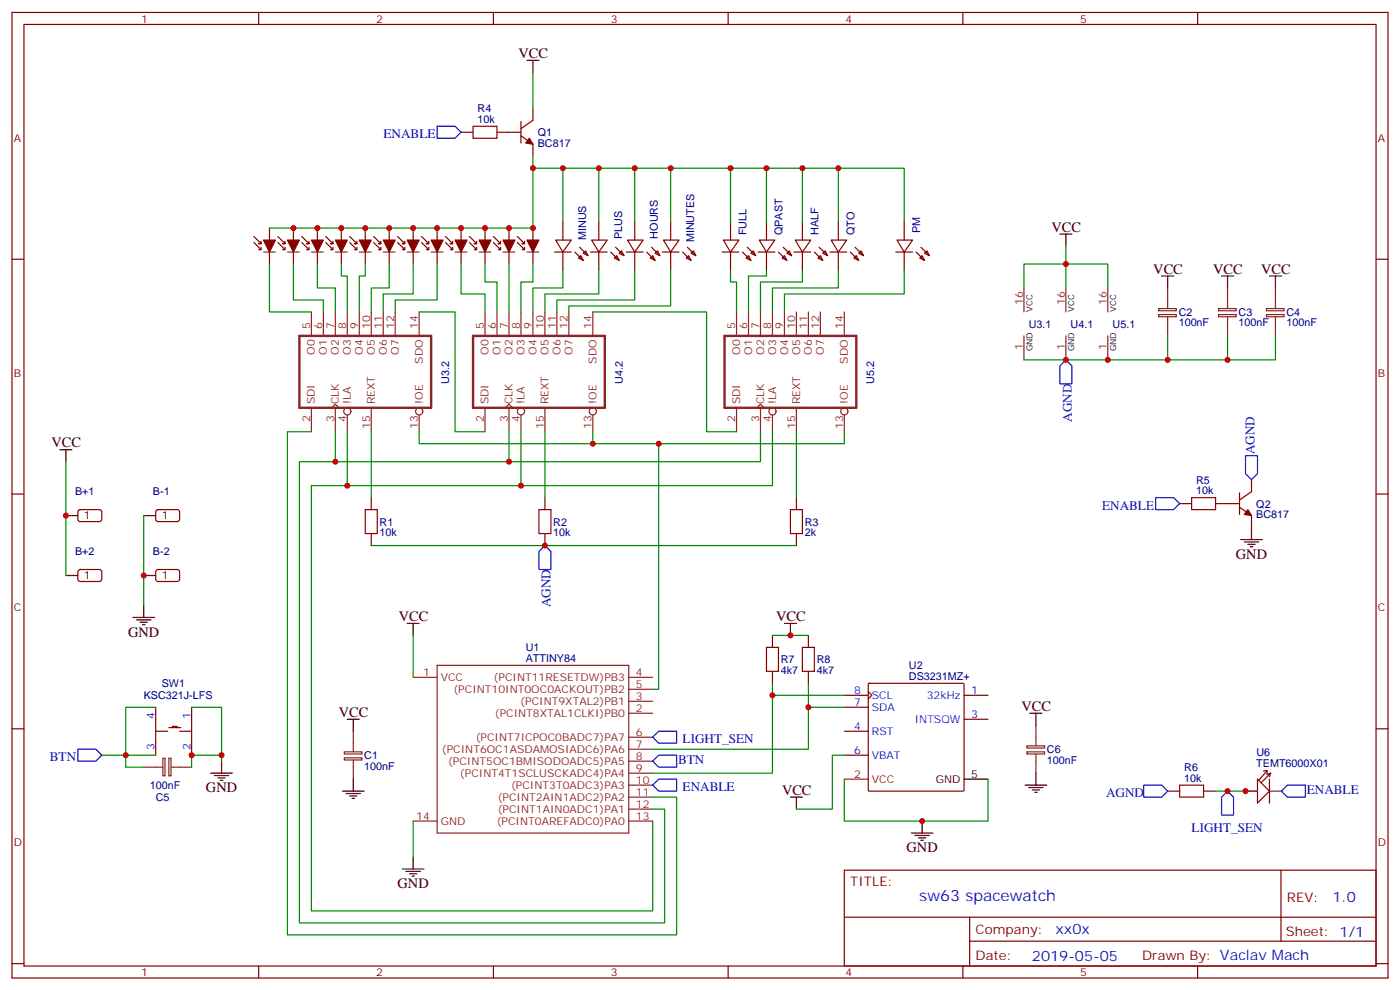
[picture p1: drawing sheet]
<svg xmlns="http://www.w3.org/2000/svg" width="412mm" height="292mm" viewBox="0 0 412 292" stroke-linecap="round" stroke-linejoin="round" font-family="sans-serif">
<g fill="none" stroke="#870000" stroke-width=".35">
<path d="M3.5 3.7h405.4v284.3h-405.4zM7.1 7.2h398.2v277.3h-398.2zM76.2 3.7v3.5M145.3 3.7v3.5M214.5 3.7v3.5M283.6 3.7v3.5M352.8 3.7v3.5M135.8 38.9h3.5M146.4 38.9h7.1M153.5 35.8v6.3M157 31.9v3.5l-3.5 2.5M153.5 40l3.5 2.5v3.5"/>
<path d="M3.5 76.3h3.6M163.3 74.2h5M163.7 70.7h4.6l-2.5 3.5zM165.8 65.4v5.3M165.8 74.2v5.3M169.3 74.2l2.5 2.5M170.7 72.8l2.5 2.5M171.1 75.3l.7 1.4-1.4-.7zM171.8 74.6l.7-.7 .7 1.4zM173.9 74.2h5M174.3 70.7h4.6l-2.5 3.5zM176.4 65.4v5.3"/>
<path d="M176.4 74.2v5.3M179.9 74.2l2.5 2.5M181.3 72.8l2.5 2.5M181.7 75.3l.7 1.4-1.4-.7zM182.4 74.6l.7-.7 .7 1.4zM184.5 74.2h4.9M184.9 70.7h4.5l-2.4 3.5zM187 65.4v5.3M187 74.2v5.3M190.5 74.2l2.5 2.5M191.6 76l.7-.7 .7 1.4zM191.9 72.8l2.5 2.5"/>
<path d="M193 74.6l.7-.7 .7 1.4zM195.1 74.2h4.9M195.4 70.7h4.6l-2.4 3.5zM197.6 65.4v5.3M197.6 74.2v5.3M201.1 74.2l2.5 2.5M202.5 72.8l2.5 2.5M202.8 75.3l.8 1.4-1.5-.7zM203.6 74.6l.7-.7 .7 1.4zM212.7 74.2h5M213.1 70.7h4.6l-2.5 3.5zM215.2 65.4v5.3"/>
<path d="M215.2 74.2v5.3M218.7 74.2l2.5 2.5M220.1 72.8l2.5 2.5M220.5 75.3l.7 1.4-1.4-.7zM221.2 74.6l.7-.7 .7 1.4zM223.3 74.2h4.9M223.7 70.7h4.5l-2.4 3.5zM225.8 65.4v5.3M225.8 74.2v5.3M229.3 74.2l2.5 2.5M230.4 76l.7-.7 .7 1.4zM230.7 72.8l2.5 2.5"/>
<path d="M231.8 74.6l.7-.7 .7 1.4zM233.9 74.2h4.9M234.2 70.7h4.6l-2.4 3.5zM236.4 65.4v5.3M236.4 74.2v5.3M239.9 74.2l2.5 2.5M241.3 72.8l2.5 2.5M241.7 75.3l.7 1.4-1.5-.7zM242.4 74.6l.7-.7 .7 1.4zM244.5 74.2h4.9M244.8 70.7h4.6l-2.5 3.5zM246.9 65.4v5.3"/>
<path d="M246.9 74.2v5.3M250.5 74.2l2.4 2.5M251.9 72.8l2.5 2.5M252.2 75.3l.7 1.4-1.4-.7zM252.9 74.6l.7-.7 .8 1.4zM263.9 74.2h4.9M264.2 70.7h4.6l-2.5 3.5zM266.3 65.4v5.3M266.3 74.2v5.3M269.9 74.2l2.4 2.5M270.9 76l.7-.7 .7 1.4zM271.3 72.8l2.5 2.5"/>
<path d="M272.3 74.6l.7-.7 .8 1.4zM405.3 76.3h3.6M3.5 145.5h3.6M23.2 150.3l.4-.2h6l.4 .7-.1 2.4-.6 .4-5.9-.1-.5-.6v-2.1zM46.1 150.3l.5-.2h5.9l.4 .7v2.4l-.7 .4-5.9-.1-.4-.6v-2.1zM109.4 146.5v3.6M109.4 157.1v3.6M160.5 146.5v3.6M160.5 157.1v3.6M234.6 146.5v3.6M234.6 157.1v3.6M347.5 148.3h3.5"/>
<path d="M358.1 148.3h7M365.1 149.4l3.6 2.4v3.6M365.1 145.1v6.4M368.7 141.3v3.5l-3.6 2.4M405.3 145.5h3.6M23.2 167.9l.4-.2 6 .1 .4 .6-.1 2.4-.6 .4h-5.9l-.5-.7v-2.1zM46.1 167.9l.5-.2 5.9 .1 .4 .6v2.4l-.7 .4h-5.9l-.4-.7v-2.1zM227.5 187.1v3.5M227.5 197.7v3.5M238.1 187.1v3.5M238.1 197.7v3.5M3.5 214.6h3.6"/>
<path d="M45.9 215.3h3.5M45.9 208.3v14.1M49.7 214.3h3.6M50.8 214.3v-.4h1.4v.4M52.9 215.3h3.5M56.4 208.3v14.1M248.7 215.3h7.1M248.7 204.8h7.1M248.7 208.3h7.1M255.8 203.7l1 1.1-1 1M255.8 201.4l.3-.2h27.5l.3 .2 .1 31.2-.2 .3-27.7 .1-.3-.2zM284 204.8h7"/>
<path d="M284 211.8h7M405.3 214.6h3.6M248.7 222.4h7.1M344 233h3.5M354.5 233h3.6M370.4 229.4l3.5 3.6-3.5 3.5zM372.2 227h1M373.2 227l-2.4 2.8M373.2 227v1l1.1-.3M373.9 229.4v7.1M374.3 227.7l-2.8 2.8M374.3 227.7l-.4 1"/>
<path d="M248.7 256.3h156.6v28.2h-156.6zM377.3 256.3v20.9M248.7 270.1h156.5M285.6 277.2h119.6M285.6 270.1v14.1M3.5 283.8h3.6M76.2 284.5v3.5M145.3 284.5v3.5M214.5 284.5v3.5M283.6 284.5v3.5M352.8 284.5v3.5M405.3 283.8h3.6"/>
</g>
<g fill="#870000" stroke="#870000" stroke-width=".35">
<path d="M155.9 40.7l1.1 1.8-2.1-.4z"/>
<path d="M367.6 150.1l1.1 1.7-2.2-.3z"/>
</g>
<g fill="none" stroke="#8c2424" stroke-width=".35">
<path d="M91.7 91.9v7M95.2 91.9v7M98.8 91.9v7M102.3 91.9v7M105.8 91.9v7M109.4 91.9v7M112.9 91.9v7M116.4 91.9v7M123.5 91.9v7M142.9 91.9v7M146.4 91.9v7M149.9 91.9v7"/>
<path d="M153.5 91.9v7M157 91.9v7M160.5 91.9v7M164 91.9v7M167.6 91.9v7M174.6 91.9v7M217 91.9v7M220.5 91.9v7M224 91.9v7M227.5 91.9v7M231.1 91.9v7M234.6 91.9v7"/>
<path d="M238.1 91.9v7M241.7 91.9v7M248.7 91.9v7M301.6 84.8v7.1M301.6 98.9v7.1M314 84.8v7.1M314 98.9v7.1M326.3 84.8v7.1M326.3 98.9v7.1M341.3 90.9h5.2v.6h-5.2zM341.3 92.6h5.2v.7h-5.2zM344 84.8v6"/>
<path d="M344 93.3v5.6M359 90.9h5.1v.6h-5.1zM359 92.6h5.1v.7h-5.1zM361.6 84.8v6M361.6 93.3v5.6M373.1 90.9h5.1v.6h-5.1zM373.1 92.6h5.1v.7h-5.1zM375.7 84.8v6M375.7 93.3v5.6M91.7 120.1v7M97.7 120.1l1.1-1.1 1 1.1M98.8 120.1v7"/>
<path d="M102.3 122.2v4.9M109.4 120.1v7M123.5 122.2v4.9M142.9 120.1v7M148.9 120.1l1-1.1 1.1 1.1M149.9 120.1v7M153.5 122.2v4.9M160.5 120.1v7M174.6 122.2v4.9M217 120.1v7M223 120.1l1-1.1 1.1 1.1M224 120.1v7"/>
<path d="M227.5 122.2v4.9M234.6 120.1v7M248.7 122.2v4.9M121.7 199.5h7.1M128.8 195.9h56.4v49.4h-56.4zM185.2 199.5h7.1M104.1 215.3v6M185.2 217.1h7.1M185.2 210h7.1M185.2 206.5h7.1M185.2 203h7.1M302.5 219.6h5.2v.7h-5.2z"/>
<path d="M305.2 213.6v6M42.3 225.9h5.7M48 223.3h.6v5.2h-.6zM49.7 223.3h.7v5.2h-.7zM50.4 225.9h6M101.4 221.4h5.2v.6h-5.2zM101.4 223.2h5.2v.6h-5.2zM104.1 223.8v5.6M185.2 231.2h7.1M185.2 234.7h7.1M185.2 238.3h7.1M185.2 227.7h7.1"/>
<path d="M185.2 224.2h7.1M185.2 220.6h7.1M302.5 221.4h5.2v.6h-5.2zM305.2 222v5.7M366.9 233h3.5M373.9 233h3.6M121.7 241.8h7.1M185.2 241.8h7.1"/>
<circle cx="102.3" cy="121.1" r="1.06"/>
<circle cx="123.5" cy="121.1" r="1.06"/>
<circle cx="153.5" cy="121.1" r="1.06"/>
<circle cx="174.6" cy="121.1" r="1.06"/>
<circle cx="227.5" cy="121.1" r="1.06"/>
<circle cx="248.7" cy="121.1" r="1.06"/>
</g>
<path d="M77.6 74.2h3.5M84.7 74.2h3.5M91.7 74.2h3.5M98.8 74.2h3.5M105.8 74.2h3.6M112.9 74.2h3.5M119.9 74.2h3.6M127 74.2h3.5M134.1 74.2h3.5M141.1 74.2h3.5M148.2 74.2h3.5M155.2 74.2h3.5" fill="none" stroke="#850000" stroke-width=".29"/>
<g fill="none" stroke="#850000" stroke-width=".35">
<path d="M74.8 71.4l2.1 2.1h-.7M74.8 69.6l2.1 2.2h-.7h.7v-.8M76.9 72.8v.7M79.4 67.2v3.5M79.4 74.2v3.6M81.8 71.4l2.2 2.1h-.7M81.8 69.6l2.2 2.2h-.7h.7v-.8M84 72.8v.7M86.4 67.2v3.5M86.4 74.2v3.6M88.9 71.4l2.1 2.1h-.7M88.9 69.6l2.1 2.2h-.7h.7v-.8"/>
<path d="M91 72.8v.7M93.5 67.2v3.5M93.5 74.2v3.6M96 71.4l2.1 2.1h-.7M96 69.6l2.1 2.2h-.7h.7v-.8M98.1 72.8v.7M100.5 67.2v3.5M100.5 74.2v3.6M103 71.4l2.1 2.1h-.7M103 69.6l2.1 2.2h-.7h.7v-.8M105.1 72.8v.7M107.6 67.2v3.5"/>
<path d="M107.6 74.2v3.6M110.1 71.4l2.1 2.1h-.7M110.1 69.6l2.1 2.2h-.7h.7v-.8M112.2 72.8v.7M114.7 67.2v3.5M114.7 74.2v3.6M117.1 71.4l2.1 2.1h-.7M117.1 69.6l2.1 2.2h-.7h.7v-.8M119.2 72.8v.7M121.7 67.2v3.5M121.7 74.2v3.6M124.2 71.4l2.1 2.1h-.7"/>
<path d="M124.2 69.6l2.1 2.2h-.7h.7v-.8M126.3 72.8v.7M128.8 67.2v3.5M128.8 74.2v3.6M131.2 71.4l2.1 2.1h-.7M131.2 69.6l2.1 2.2h-.7h.7v-.8M133.3 72.8v.7M135.8 67.2v3.5M135.8 74.2v3.6M138.3 71.4l2.1 2.1h-.7M138.3 69.6l2.1 2.2h-.7h.7v-.8M140.4 72.8v.7"/>
<path d="M142.9 67.2v3.5M142.9 74.2v3.6M145.3 71.4l2.2 2.1h-.7M145.3 69.6l2.2 2.2h-.7h.7v-.8M147.5 72.8v.7M149.9 67.2v3.5M149.9 74.2v3.6M152.4 71.4l2.1 2.1h-.7M152.4 69.6l2.1 2.2h-.7h.7v-.8M154.5 72.8v.7M157 67.2v3.5M157 74.2v3.6"/>
</g>
<g fill="#850000" stroke="#850000" stroke-width=".35">
<path d="M77.6 70.7h3.5l-1.7 3.5z"/>
<path d="M84.7 70.7h3.5l-1.8 3.5z"/>
<path d="M91.7 70.7h3.5l-1.7 3.5z"/>
<path d="M98.8 70.7h3.5l-1.8 3.5z"/>
<path d="M105.8 70.7h3.6l-1.8 3.5z"/>
<path d="M112.9 70.7h3.5l-1.7 3.5z"/>
<path d="M119.9 70.7h3.6l-1.8 3.5z"/>
<path d="M127 70.7h3.5l-1.7 3.5z"/>
<path d="M134.1 70.7h3.5l-1.8 3.5z"/>
<path d="M141.1 70.7h3.5l-1.7 3.5z"/>
<path d="M148.2 70.7h3.5l-1.8 3.5z"/>
<path d="M155.2 70.7h3.5l-1.7 3.5z"/>
</g>
<path d="M88.2 98.9h38.8v21.2h-38.8zM139.3 98.9h38.9v21.2h-38.9zM213.4 98.9h38.8v21.2h-38.8z" fill="none" stroke="#8c2424" stroke-width=".71"/>
<path d="M139.3 37.2h7.1v3.5h-7.1zM107.6 150.1h3.5v7h-3.5zM158.7 150.1h3.6v7h-3.6zM232.8 150.1h3.6v7h-3.6zM351 146.5h7.1v3.6h-7.1zM225.8 190.6h3.5v7.1h-3.5zM236.4 190.6h3.5v7.1h-3.5zM347.5 231.2h7v3.5h-7z" fill="none" stroke="#a10000" stroke-width=".35"/>
<g fill="none" stroke="#000" stroke-width=".35">
<path d="M155.2 17.8h3.5M157 17.8v3.5M312.2 68.9h3.5M314 68.9v3.6M342.2 81.3h3.5M344 81.3v3.5M359.8 81.3h3.6M361.6 81.3v3.5M373.9 81.3h3.6M375.7 81.3v3.5M17.6 132.4h3.6M19.4 132.4v3.6"/>
<path d="M19.4 151.8h3.5M42.3 151.8h3.6M365.5 158.9h6.3M366.5 159.6h4.3M368.7 155.4v3.5M19.4 169.5h3.5M42.3 169.5h3.6M42.3 178.3v3.5M367.6 160.3h2.1M368.3 161h.7M39.2 181.8h6.3M40.2 182.5h4.2"/>
<path d="M41.3 183.2h2.1M42 183.9h.7M119.9 183.6h3.6M121.7 183.6v3.5M231.1 183.6h3.5M232.8 183.6v3.5M102.3 211.8h3.5M104.1 211.8v3.5M303.4 210h3.5M305.2 210v3.6M62.1 227.7h6.3M63.1 228.4h4.3"/>
<path d="M64.2 229.1h2.1M64.9 229.8h.7M65.3 224.2v3.5M100.9 233h6.3M102 233.7h4.2M103 234.4h2.1M103.7 235.1h.7M104.1 229.4v3.6M232.8 234.7h3.6M234.6 234.7v3.6M284 229.4h7M302 231.2h6.3"/>
<path d="M303 231.9h4.3M304.1 232.6h2.1M304.8 233.3h.7M305.2 227.7v3.5M118.5 255.9h6.4M119.6 256.6h4.2M120.6 257.3h2.2M121.4 258h.7M121.7 252.4v3.5M268.5 245.3h6.3M269.5 246h4.3M270.6 246.7h2.1"/>
<path d="M271.3 247.4h.7M271.6 241.8v3.5"/>
</g>
<path d="M248.7 229.4h7.1" fill="none" stroke="#f00" stroke-width=".35"/>
<path d="M128.8 37.2h5.3l1.7 1.7-1.7 1.8h-5.3zM314 106l1.7 1.7v5.3h-3.5v-5.3zM366.9 134.2h3.5v5.3l-1.7 1.8-1.8-1.8zM340.4 146.5h5.3l1.8 1.8-1.8 1.8h-5.3zM158.7 162.4l1.8-1.7 1.8 1.7v5.3h-3.6zM192.3 217.1l1.7-1.8h5.3v3.6h-5.3zM22.9 220.6h5.3l1.8 1.8-1.8 1.8h-5.3zM192.3 231.2l1.7-1.8h5.3v3.6h-5.3zM192.3 224.2l1.7-1.8h5.3v3.5h-5.3zM336.9 231.2h5.3l1.8 1.8-1.8 1.7h-5.3zM361.6 233l1.8 1.7v5.3h-3.6v-5.3zM377.5 233l1.7-1.8h5.3v3.5h-5.3z" fill="none" stroke="#00f" stroke-width=".35"/>
<g fill="none" stroke="#008700" stroke-width=".35">
<path d="M157 21.3v10.6M157 46v21.2h-77.6M157 49.5h8.8v15.9M165.8 49.5h10.6v15.9M176.4 49.5h10.6v15.9M187 49.5h10.6v15.9M197.6 49.5h17.6v15.9M215.2 49.5h10.6v15.9M225.8 49.5h10.6v15.9M236.4 49.5h10.5v15.9M246.9 49.5h19.4v15.9M79.4 77.8v14.1h12.3"/>
<path d="M86.4 77.8v10.5h8.8v3.6M93.5 77.8v7h5.3v7.1M100.5 77.8v3.5h1.8v10.6M107.6 77.8v3.5h-1.8v10.6M114.7 77.8v7h-5.3v7.1M121.7 77.8v8.8h-8.8v5.3M128.8 77.8v10.5h-12.4v3.6M135.8 77.8v8.8h7.1v5.3M142.9 77.8v5.2h3.5v8.9M149.9 77.8v14.1M157 77.8v5.2h-3.5v8.9M165.8 79.5v5.3h-8.8v7.1"/>
<path d="M176.4 79.5v7.1h-15.9v5.3M187 79.5v8.8h-23v3.6M197.6 79.5v10.6h-30v1.8M215.2 79.5v3.5h1.8v8.9M225.8 79.5v1.8h-5.3v10.6M236.4 79.5v3.5h-12.4v8.9M246.9 79.5v5.3h-19.4v7.1M266.3 79.5v7.1h-35.2v5.3M314 72.5v12.3M123.5 91.9h10.6v35.2h8.8M174.6 91.9h33.5v35.2h8.9M301.6 84.8v-7h24.7v7"/>
<path d="M344 98.9v7.1M361.6 98.9v7.1M375.7 98.9v7.1h-74.1M19.4 136v33.5M91.7 127.1h-7v148.2h114.6v-40.6h-7M98.8 127.1v8.9h51.1v-8.9M98.8 136h-10.6v135.8h107.6v-33.5h-3.5M102.3 127.1v15.9h-10.6v125.3h100.6v-26.5M109.4 127.1v19.4M123.5 127.1v3.6h51.1M153.5 127.1v15.9h-51.2M160.5 127.1v19.4"/>
<path d="M174.6 127.1v3.6h19.4M224 127.1v8.9h-74.1M227.5 127.1v15.9h-74M234.6 127.1v19.4M248.7 127.1v3.6h-54.7v72.3h-1.7M42.3 151.8v26.5M109.4 160.7h125.2M121.7 187.1v12.4M227.5 187.1h10.6M45.9 208.3h-8.9v17.6h5.3M56.4 208.3h8.9v14.1M227.5 201.2v3.6"/>
<path d="M238.1 201.2v7.1M248.7 208.3h-10.6v12.3h-45.8M248.7 204.8h-21.2v22.9h-35.2M30 222.4h15.9M65.3 224.2v-1.8h-8.9v3.5M248.7 229.4v12.4h42.3v-12.4M248.7 222.4h-3.5v15.9h-10.6M358.1 233h8.8M121.7 241.8v10.6"/>
</g>
<g fill="#c00">
<circle cx="232.8" cy="187.1" r=".88"/>
<circle cx="238.1" cy="208.3" r=".88"/>
<circle cx="361.6" cy="233" r=".88"/>
<circle cx="194" cy="130.7" r=".88"/>
<circle cx="37" cy="222.4" r=".88"/>
<circle cx="361.6" cy="106" r=".88"/>
<circle cx="326.3" cy="106" r=".88"/>
<circle cx="19.4" cy="151.8" r=".88"/>
<circle cx="153.5" cy="143" r=".88"/>
<circle cx="236.4" cy="49.5" r=".88"/>
<circle cx="215.2" cy="49.5" r=".88"/>
<circle cx="187" cy="49.5" r=".88"/>
<circle cx="165.8" cy="49.5" r=".88"/>
<circle cx="86.4" cy="67.2" r=".88"/>
<circle cx="93.5" cy="67.2" r=".88"/>
<circle cx="100.5" cy="67.2" r=".88"/>
<circle cx="107.6" cy="67.2" r=".88"/>
<circle cx="114.7" cy="67.2" r=".88"/>
<circle cx="121.7" cy="67.2" r=".88"/>
<circle cx="128.8" cy="67.2" r=".88"/>
<circle cx="135.8" cy="67.2" r=".88"/>
<circle cx="142.9" cy="67.2" r=".88"/>
<circle cx="149.9" cy="67.2" r=".88"/>
<circle cx="157" cy="67.2" r=".88"/>
<circle cx="157" cy="49.5" r=".88"/>
<circle cx="176.4" cy="49.5" r=".88"/>
<circle cx="197.6" cy="49.5" r=".88"/>
<circle cx="225.8" cy="49.5" r=".88"/>
<circle cx="246.9" cy="49.5" r=".88"/>
<circle cx="149.9" cy="136" r=".88"/>
<circle cx="314" cy="77.8" r=".88"/>
<circle cx="314" cy="106" r=".88"/>
<circle cx="102.3" cy="143" r=".88"/>
<circle cx="98.8" cy="136" r=".88"/>
<circle cx="42.3" cy="169.5" r=".88"/>
<circle cx="344" cy="106" r=".88"/>
<circle cx="65.3" cy="222.4" r=".88"/>
<circle cx="366.9" cy="233" r=".88"/>
<circle cx="174.6" cy="130.7" r=".88"/>
<circle cx="56.4" cy="222.4" r=".88"/>
<circle cx="160.5" cy="160.7" r=".88"/>
<circle cx="271.6" cy="241.8" r=".88"/>
<circle cx="227.5" cy="204.8" r=".88"/>
</g>
<text font-size="4.6" fill="#00f" x="270.8" y="265.3">sw63 spacewatch</text>
<g font-size="4.2">
<text x="152.8" y="17.1">VCC</text>
<text x="309.7" y="68.2">VCC</text>
<text x="339.7" y="80.6">VCC</text>
<text x="357.4" y="80.6">VCC</text>
<text x="371.5" y="80.6">VCC</text>
<text x="15.2" y="131.7">VCC</text>
<text x="364.1" y="164.5">GND</text>
<text x="117.5" y="182.9">VCC</text>
<text x="228.6" y="182.9">VCC</text>
<text x="37.7" y="187.5">GND</text>
<text x="300.9" y="209.3">VCC</text>
<text x="99.8" y="211.1">VCC</text>
<text x="60.7" y="233.3">GND</text>
<text x="230.4" y="234">VCC</text>
<text x="267.1" y="251">GND</text>
<text x="117.1" y="261.5">GND</text>
</g>
<g font-size="4.2" fill="#00f">
<text x="392.5" y="265.5">1.0</text>
<text x="310.9" y="275.1">xx0x</text>
<text x="304" y="282.9">2019-05-05</text>
</g>
<g font-size="3.9" fill="#00f">
<text x="113" y="40.7">ENABLE</text>
<text x="315.7" y="124.2" transform="rotate(-90 315.7 124.2)">AGND</text>
<text x="369.5" y="133.8" transform="rotate(-90 369.5 133.8)">AGND</text>
<text x="324.7" y="150.1">ENABLE</text>
<text x="162.2" y="178.8" transform="rotate(-90 162.2 178.8)">AGND</text>
<text x="201.1" y="218.7">LIGHT_SEN</text>
<text x="14.7" y="224.2">BTN</text>
<text x="199.7" y="225">BTN</text>
<text x="201.1" y="232.8">ENABLE</text>
<text x="384.9" y="233.8">ENABLE</text>
<text x="325.8" y="234.7">AGND</text>
<text x="351" y="245.1">LIGHT_SEN</text>
</g>
<g font-size="3.9" fill="#800">
<text x="250.5" y="260.8">TITLE:</text>
<text x="379.1" y="265.5">REV:</text>
<text x="287.4" y="275">Company:</text>
<text x="378.7" y="275.7">Sheet: 1/1</text>
<text x="287.4" y="282.7">Date:</text>
<text x="336.4" y="282.8">Drawn By: Vaclav Mach</text>
</g>
<g font-size="3.2" fill="#800">
<text x="41.6" y="6.7">1</text>
<text x="110.8" y="6.7">2</text>
<text x="179.9" y="6.7">3</text>
<text x="249.1" y="6.7">4</text>
<text x="318.2" y="6.7">5</text>
<text x="4.1" y="41.8">A</text>
<text x="405.9" y="41.8">A</text>
<text x="4.1" y="110.9">B</text>
<text x="405.9" y="110.9">B</text>
<text x="4.1" y="180.1">C</text>
<text x="405.9" y="180.1">C</text>
<text x="4.1" y="249.2">D</text>
<text x="405.9" y="249.2">D</text>
<text x="41.6" y="287.5">1</text>
<text x="110.8" y="287.5">2</text>
<text x="179.9" y="287.5">3</text>
<text x="249.1" y="287.5">4</text>
<text x="318.2" y="287.5">5</text>
</g>
<g font-size="3.2" fill="#000080">
<text x="140.7" y="33.1">R4</text>
<text x="140.7" y="36.1">10k</text>
<text x="158.4" y="40.2">Q1</text>
<text x="158.4" y="43.2">BC817</text>
<text x="172.7" y="70.7" transform="rotate(-90 172.7 70.7)">MINUS</text>
<text x="183.3" y="70.5" transform="rotate(-90 183.3 70.5)">PLUS</text>
<text x="193.8" y="70.2" transform="rotate(-90 193.8 70.2)">HOURS</text>
<text x="204.5" y="71.4" transform="rotate(-90 204.5 71.4)">MINUTES</text>
<text x="219.9" y="69.3" transform="rotate(-90 219.9 69.3)">FULL</text>
<text x="230.5" y="69.3" transform="rotate(-90 230.5 69.3)">QPAST</text>
<text x="241.1" y="69.3" transform="rotate(-90 241.1 69.3)">HALF</text>
<text x="251.7" y="69.3" transform="rotate(-90 251.7 69.3)">QTO</text>
<text x="271.1" y="68.6" transform="rotate(-90 271.1 68.6)">PM</text>
<text x="347.2" y="93.1">C2</text>
<text x="364.8" y="93.1">C3</text>
<text x="379" y="93.1">C4</text>
<text x="303" y="96.7">U3.1</text>
<text x="315.4" y="96.7">U4.1</text>
<text x="327.7" y="96.7">U5.1</text>
<text x="347.2" y="96.1">100nF</text>
<text x="364.8" y="96.1">100nF</text>
<text x="379" y="96.1">100nF</text>
<text x="132.3" y="113" transform="rotate(-90 132.3 113)">U3.2</text>
<text x="183.5" y="113" transform="rotate(-90 183.5 113)">U4.2</text>
<text x="257.5" y="113" transform="rotate(-90 257.5 113)">U5.2</text>
<text x="352.4" y="142.5">R5</text>
<text x="22.1" y="145.8">B+1</text>
<text x="45.1" y="145.8">B-1</text>
<text x="352.4" y="145.5">10k</text>
<text x="370.1" y="149.5">Q2</text>
<text x="111.8" y="154.8">R1</text>
<text x="163" y="154.9">R2</text>
<text x="237.1" y="154.8">R3</text>
<text x="370.1" y="152.6">BC817</text>
<text x="111.8" y="157.9">10k</text>
<text x="163" y="157.9">10k</text>
<text x="237.1" y="157.9">2k</text>
<text x="22.1" y="163.4">B+2</text>
<text x="45.1" y="163.4">B-2</text>
<text x="154.9" y="191.7">U1</text>
<text x="154.9" y="194.9">ATTINY84</text>
<text x="230" y="195.4">R7</text>
<text x="240.6" y="195.4">R8</text>
<text x="267.7" y="196.9">U2</text>
<text x="47.6" y="202.4">SW1</text>
<text x="230" y="198.5">4k7</text>
<text x="240.6" y="198.5">4k7</text>
<text x="267.7" y="200.2">DS3231MZ+</text>
<text x="42.3" y="206">KSC321J-LFS</text>
<text x="308.4" y="221.8">C6</text>
<text x="107.3" y="226.7">100nF</text>
<text x="107.3" y="223.6">C1</text>
<text x="308.4" y="224.9">100nF</text>
<text x="348.8" y="227.1">R6</text>
<text x="370.1" y="225.9">TEMT6000X01</text>
<text x="370.1" y="222.7">U6</text>
<text x="44.1" y="232.4">100nF</text>
<text x="348.8" y="230.2">10k</text>
<text x="45.9" y="236">C5</text>
</g>
<g font-size="3.2" fill="#8d2323">
<text x="301.3" y="89.7" transform="rotate(-90 301.3 89.7)">16</text>
<text x="313.6" y="89.7" transform="rotate(-90 313.6 89.7)">16</text>
<text x="326" y="89.7" transform="rotate(-90 326 89.7)">16</text>
<text x="91.4" y="96.8" transform="rotate(-90 91.4 96.8)">5</text>
<text x="94.9" y="96.8" transform="rotate(-90 94.9 96.8)">6</text>
<text x="98.4" y="96.8" transform="rotate(-90 98.4 96.8)">7</text>
<text x="102" y="96.8" transform="rotate(-90 102 96.8)">8</text>
<text x="105.5" y="96.8" transform="rotate(-90 105.5 96.8)">9</text>
<text x="109" y="96.8" transform="rotate(-90 109 96.8)">10</text>
<text x="112.5" y="96.8" transform="rotate(-90 112.5 96.8)">11</text>
<text x="116.1" y="96.8" transform="rotate(-90 116.1 96.8)">12</text>
<text x="123.1" y="96.8" transform="rotate(-90 123.1 96.8)">14</text>
<text x="142.5" y="96.8" transform="rotate(-90 142.5 96.8)">5</text>
<text x="146" y="96.8" transform="rotate(-90 146 96.8)">6</text>
<text x="149.6" y="96.8" transform="rotate(-90 149.6 96.8)">7</text>
<text x="153.1" y="96.8" transform="rotate(-90 153.1 96.8)">8</text>
<text x="156.6" y="96.8" transform="rotate(-90 156.6 96.8)">9</text>
<text x="160.2" y="96.8" transform="rotate(-90 160.2 96.8)">10</text>
<text x="163.7" y="96.8" transform="rotate(-90 163.7 96.8)">11</text>
<text x="167.2" y="96.8" transform="rotate(-90 167.2 96.8)">12</text>
<text x="174.3" y="96.8" transform="rotate(-90 174.3 96.8)">14</text>
<text x="216.6" y="96.8" transform="rotate(-90 216.6 96.8)">5</text>
<text x="220.1" y="96.8" transform="rotate(-90 220.1 96.8)">6</text>
<text x="223.7" y="96.8" transform="rotate(-90 223.7 96.8)">7</text>
<text x="227.2" y="96.8" transform="rotate(-90 227.2 96.8)">8</text>
<text x="230.7" y="96.8" transform="rotate(-90 230.7 96.8)">9</text>
<text x="234.2" y="96.8" transform="rotate(-90 234.2 96.8)">10</text>
<text x="237.8" y="96.8" transform="rotate(-90 237.8 96.8)">11</text>
<text x="241.3" y="96.8" transform="rotate(-90 241.3 96.8)">12</text>
<text x="248.4" y="96.8" transform="rotate(-90 248.4 96.8)">14</text>
<text x="92.8" y="104.5" transform="rotate(-90 92.8 104.5)">O0</text>
<text x="96.3" y="104.5" transform="rotate(-90 96.3 104.5)">O1</text>
<text x="99.8" y="104.5" transform="rotate(-90 99.8 104.5)">O2</text>
<text x="103.4" y="104.5" transform="rotate(-90 103.4 104.5)">O3</text>
<text x="106.9" y="104.5" transform="rotate(-90 106.9 104.5)">O4</text>
<text x="110.4" y="104.5" transform="rotate(-90 110.4 104.5)">O5</text>
<text x="113.9" y="104.5" transform="rotate(-90 113.9 104.5)">O6</text>
<text x="117.5" y="104.5" transform="rotate(-90 117.5 104.5)">O7</text>
<text x="124.5" y="107.1" transform="rotate(-90 124.5 107.1)">SDO</text>
<text x="143.9" y="104.5" transform="rotate(-90 143.9 104.5)">O0</text>
<text x="147.5" y="104.5" transform="rotate(-90 147.5 104.5)">O1</text>
<text x="151" y="104.5" transform="rotate(-90 151 104.5)">O2</text>
<text x="154.5" y="104.5" transform="rotate(-90 154.5 104.5)">O3</text>
<text x="158" y="104.5" transform="rotate(-90 158 104.5)">O4</text>
<text x="161.6" y="104.5" transform="rotate(-90 161.6 104.5)">O5</text>
<text x="165.1" y="104.5" transform="rotate(-90 165.1 104.5)">O6</text>
<text x="168.6" y="104.5" transform="rotate(-90 168.6 104.5)">O7</text>
<text x="175.7" y="107.1" transform="rotate(-90 175.7 107.1)">SDO</text>
<text x="218" y="104.5" transform="rotate(-90 218 104.5)">O0</text>
<text x="221.5" y="104.5" transform="rotate(-90 221.5 104.5)">O1</text>
<text x="225.1" y="104.5" transform="rotate(-90 225.1 104.5)">O2</text>
<text x="228.6" y="104.5" transform="rotate(-90 228.6 104.5)">O3</text>
<text x="232.1" y="104.5" transform="rotate(-90 232.1 104.5)">O4</text>
<text x="235.7" y="104.5" transform="rotate(-90 235.7 104.5)">O5</text>
<text x="239.2" y="104.5" transform="rotate(-90 239.2 104.5)">O6</text>
<text x="242.7" y="104.5" transform="rotate(-90 242.7 104.5)">O7</text>
<text x="249.8" y="107.1" transform="rotate(-90 249.8 107.1)">SDO</text>
<text x="301.3" y="103" transform="rotate(-90 301.3 103)">1</text>
<text x="313.6" y="103" transform="rotate(-90 313.6 103)">1</text>
<text x="326" y="103" transform="rotate(-90 326 103)">1</text>
<text x="92.8" y="119" transform="rotate(-90 92.8 119)">SDI</text>
<text x="99.8" y="119" transform="rotate(-90 99.8 119)">CLK</text>
<text x="103.4" y="119" transform="rotate(-90 103.4 119)">!LA</text>
<text x="110.4" y="119" transform="rotate(-90 110.4 119)">REXT</text>
<text x="124.5" y="119" transform="rotate(-90 124.5 119)">!OE</text>
<text x="143.9" y="119" transform="rotate(-90 143.9 119)">SDI</text>
<text x="151" y="119" transform="rotate(-90 151 119)">CLK</text>
<text x="154.5" y="119" transform="rotate(-90 154.5 119)">!LA</text>
<text x="161.6" y="119" transform="rotate(-90 161.6 119)">REXT</text>
<text x="175.7" y="119" transform="rotate(-90 175.7 119)">!OE</text>
<text x="218" y="119" transform="rotate(-90 218 119)">SDI</text>
<text x="225.1" y="119" transform="rotate(-90 225.1 119)">CLK</text>
<text x="228.6" y="119" transform="rotate(-90 228.6 119)">!LA</text>
<text x="235.7" y="119" transform="rotate(-90 235.7 119)">REXT</text>
<text x="249.8" y="119" transform="rotate(-90 249.8 119)">!OE</text>
<text x="91.4" y="124.2" transform="rotate(-90 91.4 124.2)">2</text>
<text x="98.4" y="124.2" transform="rotate(-90 98.4 124.2)">3</text>
<text x="102" y="124.2" transform="rotate(-90 102 124.2)">4</text>
<text x="142.5" y="124.2" transform="rotate(-90 142.5 124.2)">2</text>
<text x="149.6" y="124.2" transform="rotate(-90 149.6 124.2)">3</text>
<text x="153.1" y="124.2" transform="rotate(-90 153.1 124.2)">4</text>
<text x="216.6" y="124.2" transform="rotate(-90 216.6 124.2)">2</text>
<text x="223.7" y="124.2" transform="rotate(-90 223.7 124.2)">3</text>
<text x="227.2" y="124.2" transform="rotate(-90 227.2 124.2)">4</text>
<text x="109" y="126.2" transform="rotate(-90 109 126.2)">15</text>
<text x="123.1" y="126.2" transform="rotate(-90 123.1 126.2)">13</text>
<text x="160.2" y="126.2" transform="rotate(-90 160.2 126.2)">15</text>
<text x="174.3" y="126.2" transform="rotate(-90 174.3 126.2)">13</text>
<text x="234.2" y="126.2" transform="rotate(-90 234.2 126.2)">15</text>
<text x="248.4" y="126.2" transform="rotate(-90 248.4 126.2)">13</text>
<text x="124.6" y="199.1">1</text>
<text x="129.8" y="200.5">VCC</text>
<text x="145.4" y="200.5">(PCINT11RESETDW)PB3</text>
<text x="187.3" y="202.6">5</text>
<text x="187.3" y="199.1">4</text>
<text x="133.6" y="204">(PCINT10INT0OC0ACKOUT)PB2</text>
<text x="153.3" y="207.6">(PCINT9XTAL2)PB1</text>
<text x="187.3" y="209.7">2</text>
<text x="187.3" y="206.2">3</text>
<text x="145.8" y="211.1">(PCINT8XTAL1CLKI)PB0</text>
<text x="130.2" y="221.7">(PCINT6OC1ASDAMOSIADC6)PA6</text>
<text x="140.1" y="218.2">(PCINT7ICPOC0BADC7)PA7</text>
<text x="187.3" y="220.3">7</text>
<text x="187.3" y="216.7">6</text>
<text x="132" y="225.2">(PCINT5OC1BMISODOADC5)PA5</text>
<text x="187.3" y="227.3">9</text>
<text x="187.3" y="223.8">8</text>
<text x="135.5" y="228.7">(PCINT4T1SCLUSCKADC4)PA4</text>
<text x="150.5" y="232.3">(PCINT3T0ADC3)PA3</text>
<text x="187.3" y="230.9">10</text>
<text x="146.6" y="235.8">(PCINT2AIN1ADC2)PA2</text>
<text x="146.6" y="239.3">(PCINT1AIN0ADC1)PA1</text>
<text x="187.3" y="234.4">11</text>
<text x="187.3" y="237.9">12</text>
<text x="122.6" y="241.4">14</text>
<text x="129.8" y="242.9">GND</text>
<text x="146.3" y="242.9">(PCINT0AREFADC0)PA0</text>
<text x="187.3" y="241.4">13</text>
</g>
<g font-size="3.2">
<text x="24.7" y="152.9">1</text>
<text x="47.6" y="152.9">1</text>
<text x="24.7" y="170.5">1</text>
<text x="47.6" y="170.5">1</text>
<text x="275.6" y="230.5">GND</text>
<text x="286.1" y="229.1">5</text>
</g>
<g font-size="3.2" fill="#00f">
<text x="251.6" y="207.9">7</text>
<text x="251.6" y="204.4">8</text>
<text x="256.8" y="209.3">SDA</text>
<text x="256.8" y="205.8">SCL</text>
<text x="273" y="205.8">32kHz</text>
<text x="286.1" y="204.4">1</text>
<text x="45.5" y="211.8" transform="rotate(-90 45.5 211.8)">4</text>
<text x="56.1" y="211.8" transform="rotate(-90 56.1 211.8)">1</text>
<text x="251.6" y="215">4</text>
<text x="269.5" y="212.9">INTSQW</text>
<text x="286.1" y="211.5">3</text>
<text x="45.5" y="220.9" transform="rotate(-90 45.5 220.9)">3</text>
<text x="56.1" y="220.9" transform="rotate(-90 56.1 220.9)">2</text>
<text x="256.8" y="216.4">RST</text>
<text x="251.6" y="222">6</text>
<text x="256.8" y="223.4">VBAT</text>
</g>
<g font-size="3.2" fill="#f00">
<text x="251.6" y="229.1">2</text>
<text x="256.8" y="230.5">VCC</text>
</g>
<g font-size="2.5">
<text x="304.1" y="91.9" transform="rotate(-90 304.1 91.9)">VCC</text>
<text x="316.4" y="91.9" transform="rotate(-90 316.4 91.9)">VCC</text>
<text x="328.8" y="91.9" transform="rotate(-90 328.8 91.9)">VCC</text>
<text x="304.1" y="103.5" transform="rotate(-90 304.1 103.5)">GND</text>
<text x="316.4" y="103.5" transform="rotate(-90 316.4 103.5)">GND</text>
<text x="328.8" y="103.5" transform="rotate(-90 328.8 103.5)">GND</text>
</g>
</svg>
